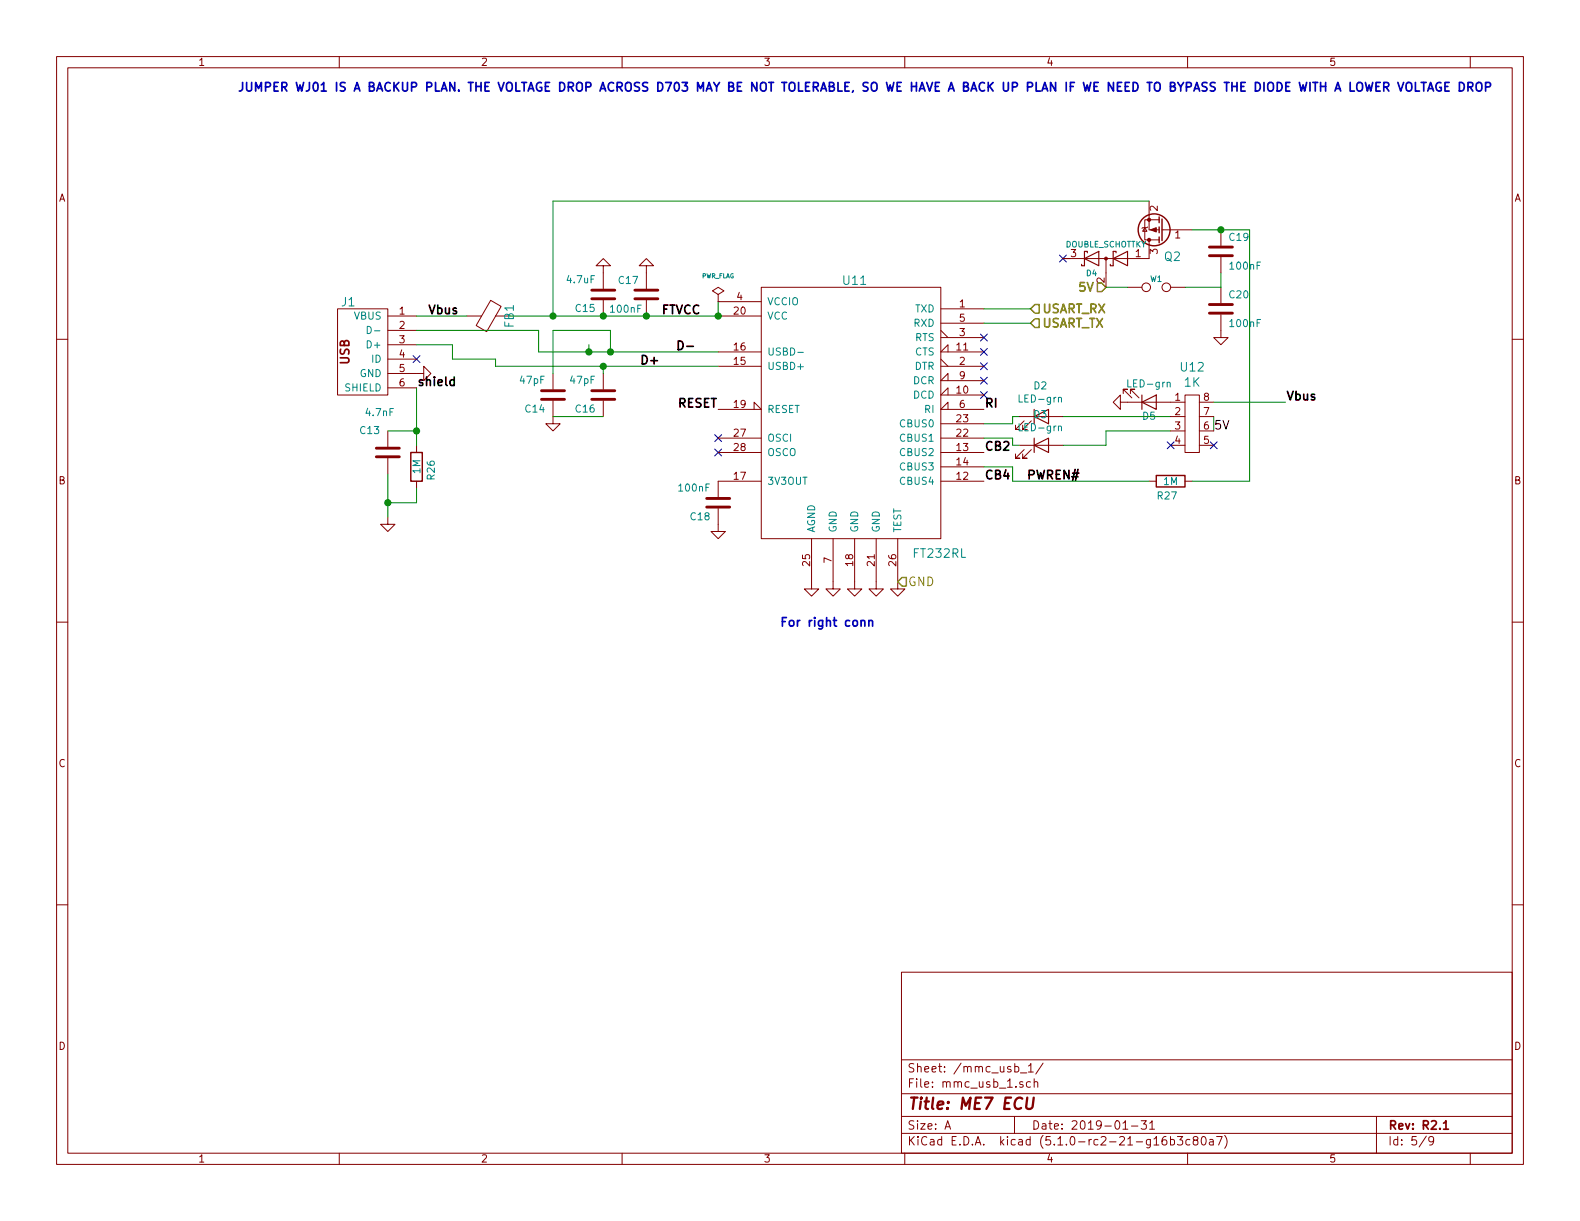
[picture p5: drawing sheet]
<svg xmlns="http://www.w3.org/2000/svg" width="279mm" height="216mm" viewBox="0 0 279 216" stroke-linecap="round" stroke-linejoin="round" font-family="sans-serif">
<g fill="none" stroke="#840000" stroke-width=".18">
<path d="M10 10h259.4v195.9h-259.4zM12 12h255.4v191.9h-255.4zM60 10v2M110 10v2M160 10v2M210 10v2M260 10v2M203.2 35.6v5h1.8M205 38.9h-2.6v3.5h.8M10 60h2M59.7 54.6h8.9v15.3h-8.9zM68.6 55.9h5.1"/>
<path d="M68.6 58.4h5.1M82.5 55.9h2.6M86.8 53.1l1.8 1.1-2.5 4.4-1.9-1zM87.6 55.9h2.6M106.7 47h-1.3l1.3-1.3 1.2 1.3h-1.2v4.1M106.7 53.1v2.8M114.3 47h-1.3l1.3-1.3 1.3 1.3h-1.3v4.1M114.3 53.1v2.8M127 52.1l1-.7-1-.6-1 .6 1 .7v1.2M127 53.3h.1M127 55.9h7.6M127 53.3h7.6"/>
<path d="M134.6 50.8h31.8v44.5h-31.8zM166.4 54.6h7.6M166.4 59.7h7.6M166.4 58.4l1.2 1.3M166.4 57.2h7.6M195.6 45.7v5.1M199.4 50.8h2.5M202.4 40.3l.4 .6h-.7zM202.9 40.1l-.1 .2h-.7l-.2 .1M203.2 42.4h1.8M203.2 42.4v3.3h-15.2M205.5 40.6h.2"/>
<path d="M205.7 40.6h5.1M207 50.8h2.5M215.9 55.6v4.1h1.3l-1.3 1.3-1.3-1.3h1.3M215.9 40.6v2.8M215.9 45.5v2.8M215.9 50.8v2.8M267.4 60h2M68.6 66h6.3v-1.2l1.3 1.2-1.3 1.3v-1.3M68.6 76.2v2.8M68.6 61h5.1M68.6 63.5h5.1M68.6 68.6h5.1"/>
<path d="M73.7 78.7v1.3M97.8 70.9v4h1.3l-1.3 1.3-1.3-1.3h1.3M97.8 66v2.8M106.7 66v2.8M106.7 70.9v2.8M127 72.4h7.6l-1.3-1.3v1.3M127 62.2h7.6M127 64.8h7.6M127 77.5h7.6M166.4 64.8h7.6M166.4 63.5l1.2 1.3M166.4 77.5h7.6"/>
<path d="M166.4 74.9h7.6M167.6 69.9v-1.3l-1.2 1.3h7.6M167.6 62.2v-1.2l-1.2 1.2h7.6M167.6 72.4v-1.3l-1.2 1.3h7.6M167.6 67.3v-1.3l-1.2 1.3h7.6M180.3 73.7h2.6M180.3 78.7h7.7M181.1 74.4l-1.5 1.5h.7h-.7v-.7M181.1 79.5l-1.5 1.5h.7h-.7v-.7M182.4 79.5l-1.6 1.5h.8h-.8v-.7M185.4 73.7h2.6M198.1 71.1v1.3l-1.3-1.3 1.3-1.2v1.2h11.4"/>
<path d="M198.6 69.6v-.8h.8h-.8l1.6 1.6M199.9 69.6v-.8h.8h-.8l1.5 1.6M207 73.7h2.5M207 78.7h2.5M207 76.2h2.5M209.5 69.9h2.6v10.1h-2.6zM212.1 71.1h2.5M212.1 73.7h2.5M212.1 78.7h2.5M212.1 76.2h2.5M68.6 91.4v1.3h1.2l-1.2 1.3-1.3-1.3h1.3M68.6 81v2.8"/>
<path d="M73.7 85.1v1.3M127 89.9v4.1h1.3l-1.3 1.3-1.3-1.3h1.3M127 80h7.6M134.6 85.1h-7.6v2.8M143.5 95.3v8.8h1.3l-1.3 1.3-1.3-1.3h1.3M147.3 95.3v8.8h1.3l-1.3 1.3-1.3-1.3h1.3M151.1 95.3v8.8h1.3l-1.3 1.3-1.2-1.3h1.2M154.9 95.3v8.8h1.3l-1.3 1.3-1.2-1.3h1.2M158.7 95.3v8.8h1.3l-1.3 1.3-1.2-1.3h1.2M166.4 85.1h7.6M166.4 80h7.6M166.4 82.6h7.6"/>
<path d="M203.2 85.1h1.3M209.5 85.1h1.3M10 110h2M267.4 110h2M10 160h2M267.4 160h2M159.4 171.9h108v32h-108zM159.4 197.4h108M159.4 193.4h108M159.4 187.4h108M167.1 199.7l.5-1.5 .5 1.5M167.2 199.2h.8"/>
<path d="M179.4 197.4v3M180.4 189.7h1.2M180.9 191.3h-.4l-.2 .2 .1 .2 .5 .1v.4h-.6M181.9 188.5l.4-.4v1.5M181.9 189.6h.8M182.2 191.3h-.4l-.3 .2 .1 .6 .2 .2 .4-.1M182.9 191.4l.2-.1h.3l.1 1M182.9 190.8v1.5M184.5 188l-1.3 1.9M198.6 198.6l.4-.4v1.5M198.6 199.7h.8M200.1 199.1h1.1"/>
<path d="M201.8 198.2h.9l-.5 .6 .5 .1v.6l-.3 .2-.6-.2M203.3 198.6l.4-.4v1.5M203.3 199.7h.9M243.4 197.4v6.5M60 203.9v2M110 203.9v2M159.4 200.4h108M160 203.9v2M204.1 202.5h.8M206.2 201a.62 .62 0 0 0-.7 .6l.1 .7 .2 .2 .5-.2v-.5l-.1-.2-.4-.1-.3 .3M207 201.5h.4l.3 .3-.1 .5-.2 .2-.4-.1M207 201v1.5"/>
<path d="M208.2 201h.9l-.5 .5 .5 .2v.6l-.3 .2-.6-.2M210 203.9v2M210.4 201.5h-.4l-.3 .3 .1 .5 .2 .2 .4-.1M211.3 201.6l-.3-.1v-.4a.48 .48 0 0 1 .8 0l-.1 .4-.7 .3v.4l.3 .3h.3l.2-.3v-.4l-.2-.2M212.5 201.1l.3-.1a.8 .8 0 0 1 .5 .7 .8 .8 0 0 1-.5 .8l-.3-.2-.1-.4zM213.9 201.5h.6l.1 1M214.6 201.8l-.6 .1a.29 .29 0 0 0-.2 .3 .29 .29 0 0 0 .2 .3l.6-.1M215.1 201h1l-.6 1.5M216.6 200.8a1.71 1.71 0 0 1 0 2.2M252.2 200.9l-1.2 1.9M253.5 201.6l-.3 .3-.4-.1-.1-.2v-.4l.1-.2h.4l.2 .1a1.19 1.19 0 0 1-.2 1.3l-.4 .1M260 203.9v2"/>
<circle cx="202.7" cy="50.8" r=".76"/>
<circle cx="206.2" cy="50.8" r=".76"/>
</g>
<path d="M255.3 198.6l.4-.4v1.5M255.3 199.7h.8" fill="none" stroke="#840000" stroke-width=".3"/>
<path d="M181.7 194.1l-.2 1.6 .1 .3a.66 .66 0 0 0 1-.3l.2-1.6" fill="none" stroke="#840000" stroke-width=".41"/>
<g fill="none" stroke="#840000" stroke-width=".51">
<path d="M104.6 51.3h4.1M104.6 52.8h4.1M112.3 51.3h4M112.3 52.8h4M213.9 55.4h4M213.9 53.8h4M213.9 45.2h4M213.9 43.7h4M66.5 79.2h4.1M95.8 69.1h4M95.8 70.6h4M104.6 69.1h4.1"/>
<path d="M104.6 70.6h4.1M66.5 80.8h4.1M125 88.1h4M125 89.7h4"/>
</g>
<g fill="none" stroke="#840000" stroke-width=".25">
<path d="M205 38.4v1M205.5 38.7v3.8M205 40.1v1M205 41.9v1M72.6 80h2.1v5.1h-2.1zM204.5 84.1h5v2h-5z"/>
<circle cx="204.1" cy="40.6" r="2.82"/>
</g>
<g fill="none" stroke="#000084" stroke-width=".18">
<path d="M173.4 59.1l1.2 1.2M174.6 59.1l-1.2 1.2M187.4 45.1l1.2 1.2M188.6 45.1l-1.2 1.2M73.1 62.9l1.2 1.2M74.3 62.9l-1.2 1.2M126.4 79.4l1.2 1.2M126.4 76.9l1.2 1.2M127.6 79.4l-1.2 1.2M127.6 76.9l-1.2 1.2M173.4 64.2l1.2 1.2M173.4 69.2l1.2 1.3"/>
<path d="M173.4 66.7l1.2 1.2M173.4 61.6l1.2 1.2M174.6 64.2l-1.2 1.2M174.6 69.2l-1.2 1.3M174.6 66.7l-1.2 1.2M174.6 61.6l-1.2 1.2M206.4 78.1l1.2 1.2M207.6 78.1l-1.2 1.2M214 78.1l1.2 1.2M215.2 78.1l-1.2 1.2"/>
</g>
<path d="M64.9 57.7a.64 .64 0 0 1 .8 .6 .64 .64 0 0 1-.8 .7zM66.2 58.5h1M141.1 62.3h1M187.2 70.4l.2-.1h.3v.8M187.2 75.5l.2-.2 .3 .1v.8M206.4 67.7l.2-.1h.3v.8" fill="none" stroke="#008484" stroke-width=".18"/>
<g fill="none" stroke="#0000c2" stroke-width=".3">
<path d="M250.3 14.6v1.5h.7M251.3 14.6h.9M251.8 14.6v1.5M252.5 16.1l.5-1.5 .5 1.5M252.6 15.7h.7M254.8 14.7a.71 .71 0 0 0-.9 .6 .71 .71 0 0 0 .9 .7l.1-.6h-.3M255.5 15.3h.5M256.3 14.6h-.8v1.5h.8M258.1 14.6a.77 .77 0 0 1 .8 .7 .77 .77 0 0 1-.8 .8zM259.6 15.4l.7-.1 .2-.2-.1-.4-.2-.1h-.6v1.5M259.9 15.4l.6 .7M261.1 14.8a.54 .54 0 0 1 .9 0 1.04 1.04 0 0 1-.3 1.3 .53 .53 0 0 1-.7-.5z"/>
<path d="M262.7 15.4l.7-.1 .2-.2-.1-.4-.2-.1h-.6v1.5M152.3 109.8a.37 .37 0 0 1 .6 .1v.8M153.6 109.8l.3-.1 .3 .1 .1 .9M153.6 109.7v1"/>
</g>
<g fill="#008400" stroke="#008400" stroke-width=".25">
<circle cx="68.6" cy="88.9" r=".51"/>
<circle cx="106.7" cy="64.8" r=".51"/>
<circle cx="73.7" cy="76.2" r=".51"/>
<circle cx="108" cy="62.2" r=".51"/>
<circle cx="97.8" cy="55.9" r=".51"/>
<circle cx="215.9" cy="40.6" r=".51"/>
<circle cx="114.3" cy="55.9" r=".51"/>
<circle cx="106.7" cy="55.9" r=".51"/>
<circle cx="127" cy="55.9" r=".51"/>
<circle cx="104.1" cy="62.2" r=".51"/>
</g>
<g fill="none" stroke="#008400" stroke-width=".18">
<path d="M203.2 35.6h-105.4v20.3M73.7 58.4h21.5v3.8h31.8M73.7 55.9h8.8M127 53.3v2.6h-36.8M174 57.2h8.2M174 54.6h8.2M195.6 50.8h3.8M210.8 40.6h10.2v44.5h-10.2M215.9 48.3v2.5h-6.4M68.6 76.2h5.1M73.7 68.6v10.1M73.7 61h6.3v2.5h7.6v1.3h39.4"/>
<path d="M97.8 73.7h8.9M104.1 61v1.2M106.7 64.8v1.2M107.9 62.2v-3.8h-10.1v7.6M174 77.5h5.1v1.2h1.2M180.3 73.7h-1.2v1.2h-5.1M188 73.7h19M207 76.2h-11.4v2.5h-7.6M214.6 73.7v2.5M214.6 71.1h12.7M68.6 83.8v7.6M73.7 86.4v2.5h-5.1"/>
<path d="M174 82.6h5.1v2.5h24.1"/>
</g>
<path d="M119.9 60.3a.77 .77 0 0 1 .9 .8 .77 .77 0 0 1-.9 .7zM121.5 61.2h1.1" fill="none" stroke="#000" stroke-width=".3"/>
<path d="M191.8 45.7l2.5-1.2v2.5zM192.3 44.7v-.2h-.5v2.5h-.5v-.3M196.8 45.7l2.6-1.2v2.5zM197.4 44.7v-.2h-.6v2.5h-.5v-.3M182.9 73.7l2.5-1.3v2.5zM182.9 78.7l2.5-1.2v2.5zM182.9 72.4v2.5M182.9 77.5v2.5M201.9 71.1l2.6-1.2v2.5zM201.9 69.9v2.5" fill="none" stroke="#840000" stroke-width=".2"/>
<path d="M182.2 54.6l.8-.8h.8v1.6h-.8zM182.2 57.2l.8-.8h.8v1.5h-.8zM194.1 50h.7l.8 .8-.8 .8h-.7zM159.5 102.1h.8v1.5h-.8l-.8-.7z" fill="none" stroke="#848400" stroke-width=".25"/>
<g fill="#840000" stroke="#840000" stroke-width=".18">
<path d="M203.5 40.6l1-.3v.7z"/>
<circle cx="203.2" cy="38.9" r=".28"/>
<circle cx="203.2" cy="42.4" r=".28"/>
<circle cx="195.6" cy="45.7" r=".25"/>
</g>
<text font-size="2.8" fill="#840000" x="160.4" y="196.2">Title: ME7 ECU</text>
<g font-size="2.1" fill="#0000c2">
<text x="41.9" y="16.2">JUMPER WJ01 IS A BACKUP PLAN. THE VOLTAGE DROP ACROSS D703 MAY BE NOT TOLERABLE, SO WE HAVE A BACK UP PLAN IF WE NEED TO BYPASS THE DIODE WITH A LOWER VOLTAGE DROP</text>
<text x="137.8" y="110.8">For right conn</text>
</g>
<g font-size="2.1" fill="#008484">
<text x="205.9" y="46.2">Q2</text>
<text x="149.2" y="50.4">U11</text>
<text x="60.4" y="54.2">J1</text>
<text x="90.9" y="57.9" transform="rotate(-90 90.9 57.9)">FB1</text>
<text x="208.9" y="65.7">U12</text>
<text x="209.5" y="68.4">1K</text>
<text x="161.7" y="98.6">FT232RL</text>
</g>
<g font-size="2.1" fill="#848400">
<text x="191.1" y="51.6">5V</text>
<text x="184.2" y="55.4">USART_RX</text>
<text x="184.2" y="57.9">USART_TX</text>
<text x="160.5" y="103.6">GND</text>
</g>
<g font-size="2.1">
<text x="75.6" y="55.5">Vbus</text>
<text x="116.8" y="55.5">FTVCC</text>
<text x="113" y="64.4">D+</text>
<text x="73.7" y="68.2">shield</text>
<text x="227.3" y="70.8">Vbus</text>
<text x="119.9" y="72.1">RESET</text>
<text x="174" y="72.1">RI</text>
<text x="214.6" y="75.9">5V</text>
<text x="174" y="79.7">CB2</text>
<text x="174" y="84.8">CB4</text>
<text x="182.1" y="84.8">PWREN#</text>
</g>
<g font-size="2.1" fill="#840000">
<text x="61.8" y="64.5" transform="rotate(-90 61.8 64.5)">USB</text>
<text x="160.4" y="189.6">Sheet: /mmc_usb_1/</text>
<text x="160.4" y="192.3">File: mmc_usb_1.sch</text>
<text x="160.4" y="202.5">KiCad E.D.A. kicad (5.1.0-rc2-21-g16b3c80a7)</text>
<text x="160.4" y="199.7">Size: A</text>
<text x="182.4" y="199.7">Date: 2019-01-31</text>
<text x="245.4" y="199.7">Rev: R2.1</text>
<text x="245.4" y="202.5">Id: 5/9</text>
</g>
<g font-size="1.8" fill="#840000">
<text x="35" y="11.6">1</text>
<text x="85" y="11.6">2</text>
<text x="135" y="11.6">3</text>
<text x="185" y="11.6">4</text>
<text x="235" y="11.6">5</text>
<text x="10.4" y="35.6">A</text>
<text x="267.8" y="35.6">A</text>
<text x="204.7" y="37.3" transform="rotate(-90 204.7 37.3)">2</text>
<text x="189.4" y="45.5">3</text>
<text x="200.8" y="45.5">1</text>
<text x="204.7" y="44.9" transform="rotate(-90 204.7 44.9)">3</text>
<text x="207.8" y="42.2">1</text>
<text x="130.3" y="53.1">4</text>
<text x="195.3" y="50" transform="rotate(-90 195.3 50)">2</text>
<text x="70.6" y="55.6">1</text>
<text x="70.6" y="58.2">2</text>
<text x="129.8" y="55.6">20</text>
<text x="169.7" y="54.4">1</text>
<text x="169.7" y="59.4">3</text>
<text x="169.7" y="56.9">5</text>
<text x="70.6" y="60.7">3</text>
<text x="70.6" y="63.2">4</text>
<text x="70.6" y="65.8">5</text>
<text x="129.8" y="64.5">15</text>
<text x="129.8" y="62">16</text>
<text x="169.2" y="62">11</text>
<text x="169.7" y="64.5">2</text>
<text x="70.6" y="68.3">6</text>
<text x="169.2" y="69.6">10</text>
<text x="169.7" y="67.1">9</text>
<text x="207.8" y="70.9">1</text>
<text x="212.9" y="70.9">8</text>
<text x="129.8" y="72.1">19</text>
<text x="129.8" y="77.2">27</text>
<text x="169.2" y="77.2">22</text>
<text x="169.2" y="74.7">23</text>
<text x="169.7" y="72.1">6</text>
<text x="207.8" y="73.4">2</text>
<text x="207.8" y="75.9">3</text>
<text x="212.9" y="75.9">6</text>
<text x="212.9" y="73.4">7</text>
<text x="129.8" y="79.8">28</text>
<text x="169.2" y="79.8">13</text>
<text x="169.2" y="82.3">14</text>
<text x="207.8" y="78.5">4</text>
<text x="212.9" y="78.5">5</text>
<text x="10.4" y="85.6">B</text>
<text x="129.8" y="84.8">17</text>
<text x="169.2" y="84.8">12</text>
<text x="267.8" y="85.6">B</text>
<text x="143.3" y="100" transform="rotate(-90 143.3 100)">25</text>
<text x="147.1" y="99.5" transform="rotate(-90 147.1 99.5)">7</text>
<text x="150.9" y="100" transform="rotate(-90 150.9 100)">18</text>
<text x="154.7" y="100" transform="rotate(-90 154.7 100)">21</text>
<text x="158.5" y="100" transform="rotate(-90 158.5 100)">26</text>
<text x="10.4" y="135.6">C</text>
<text x="267.8" y="135.6">C</text>
<text x="10.4" y="185.6">D</text>
<text x="267.8" y="185.6">D</text>
<text x="35" y="205.5">1</text>
<text x="85" y="205.5">2</text>
<text x="135" y="205.5">3</text>
<text x="185" y="205.5">4</text>
<text x="235" y="205.5">5</text>
</g>
<g font-size="1.8" fill="#008484">
<text x="217.4" y="42.6">C19</text>
<text x="217.6" y="47.7">100nF</text>
<text x="100.4" y="50.1">4.7uF</text>
<text x="109.5" y="50.2">C17</text>
<text x="135.6" y="54">VCCIO</text>
<text x="217.4" y="52.8">C20</text>
<text x="62.7" y="56.5">VBUS</text>
<text x="101.9" y="55.2">C15</text>
<text x="108.1" y="55.3">100nF</text>
<text x="135.6" y="56.5">VCC</text>
<text x="161.6" y="57.8">RXD</text>
<text x="161.8" y="55.2">TXD</text>
<text x="217.6" y="57.8">100nF</text>
<text x="65.3" y="61.6">D+</text>
<text x="65.8" y="64.1">ID</text>
<text x="135.6" y="65.4">USBD+</text>
<text x="135.6" y="62.9">USBD-</text>
<text x="161.7" y="65.4">DTR</text>
<text x="161.8" y="62.9">CTS</text>
<text x="161.8" y="60.3">RTS</text>
<text x="61.1" y="69.2">SHIELD</text>
<text x="63.6" y="66.7">GND</text>
<text x="92" y="67.9">47pF</text>
<text x="100.9" y="67.9">47pF</text>
<text x="161.5" y="70.5">DCD</text>
<text x="161.5" y="67.9">DCR</text>
<text x="180.5" y="71.2">LED-grn</text>
<text x="182.9" y="68.9">D2</text>
<text x="199.7" y="68.5">LED-grn</text>
<text x="63.8" y="76.8">C13</text>
<text x="64.8" y="73.6">4.7nF</text>
<text x="93" y="72.9">C14</text>
<text x="101.9" y="72.9">C16</text>
<text x="135.6" y="73">RESET</text>
<text x="159.4" y="75.6">CBUS0</text>
<text x="163.6" y="73">RI</text>
<text x="180.5" y="76.3">LED-grn</text>
<text x="182.9" y="73.9">D3</text>
<text x="202.1" y="74.2">D5</text>
<text x="74.3" y="83.7" transform="rotate(-90 74.3 83.7)">1M</text>
<text x="135.6" y="78.1">OSCI</text>
<text x="135.6" y="80.6">OSCO</text>
<text x="159.4" y="80.6">CBUS2</text>
<text x="159.4" y="83.2">CBUS3</text>
<text x="159.4" y="78.1">CBUS1</text>
<text x="76.9" y="84.8" transform="rotate(-90 76.9 84.8)">R26</text>
<text x="120.2" y="86.9">100nF</text>
<text x="135.6" y="85.7">3V3OUT</text>
<text x="159.4" y="85.7">CBUS4</text>
<text x="204.7" y="88.3">R27</text>
<text x="205.8" y="85.8">1M</text>
<text x="122.2" y="92">C18</text>
<text x="144.1" y="94.2" transform="rotate(-90 144.1 94.2)">AGND</text>
<text x="148" y="94.2" transform="rotate(-90 148 94.2)">GND</text>
<text x="151.8" y="94.2" transform="rotate(-90 151.8 94.2)">GND</text>
<text x="155.6" y="94.2" transform="rotate(-90 155.6 94.2)">GND</text>
<text x="159.4" y="94.2" transform="rotate(-90 159.4 94.2)">TEST</text>
</g>
<g font-size="1.4" fill="#008484">
<text x="188.3" y="43.7">DOUBLE_SCHOTTKY</text>
<text x="192.2" y="48.8">D4</text>
<text x="203.4" y="49.8">W1</text>
</g>
<text font-size="1.1" fill="#008484" x="124" y="49.2">PWR_FLAG</text>
</svg>
